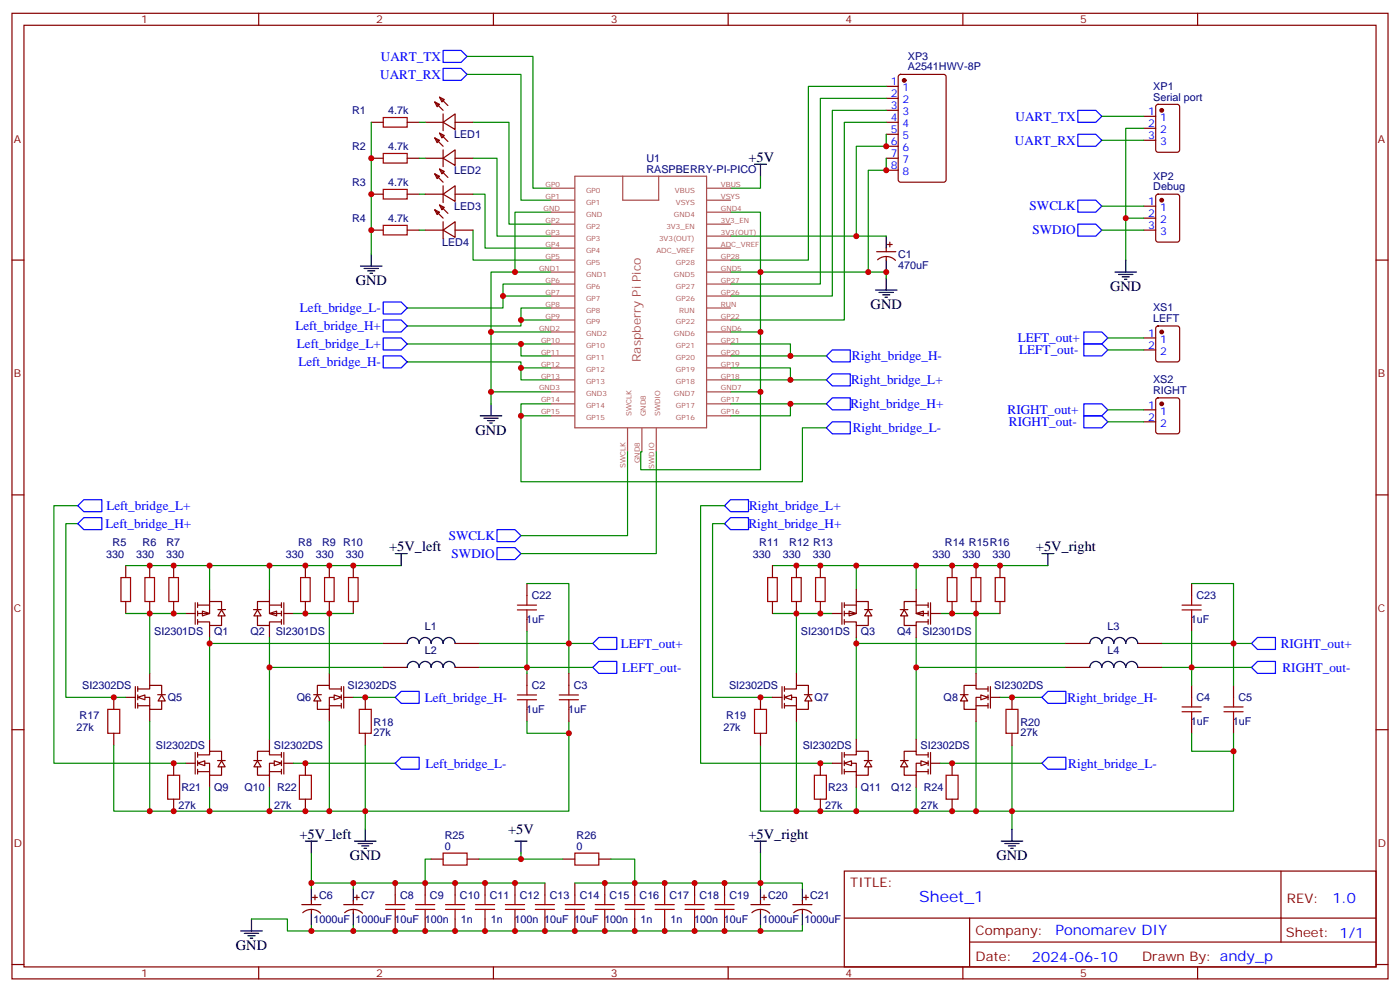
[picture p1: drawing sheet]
<svg xmlns="http://www.w3.org/2000/svg" width="412mm" height="292mm" viewBox="0 0 412 292" stroke-linecap="round" stroke-linejoin="round" font-family="sans-serif">
<g fill="none" stroke="#870000" stroke-width=".35">
<path d="M3.5 3.9h405.4v284.4h-405.4zM7.1 7.4h398.2v277.3h-398.2zM76.2 3.9v3.5M145.3 3.9v3.5M214.5 3.9v3.5M283.6 3.9v3.5M352.8 3.9v3.5M109.4 36h3.5M119.9 36h3.6M109.4 46.6h3.5M109.4 57.2h3.5M119.9 46.6h3.6"/>
<path d="M119.9 57.2h3.6M3.5 76.6h3.6M109.4 67.8h3.5M119.9 67.8h3.6M405.3 76.6h3.6M3.5 145.7h3.6M405.3 145.7h3.6M3.5 214.9h3.6M405.3 214.9h3.6M248.7 256.5h156.6v28.2h-156.6zM377.3 256.5v20.9M248.7 270.4h156.5"/>
<path d="M285.6 277.4h119.6M285.6 270.4v14.1M3.5 284h3.6M76.2 284.7v3.6M145.3 284.7v3.6M214.5 284.7v3.6M283.6 284.7v3.6M352.8 284.7v3.6M405.3 284h3.6"/>
</g>
<path d="M130.5 14.9h5.3l1.8 1.7-1.8 1.8h-5.3zM130.5 20.1h5.3l1.8 1.8-1.8 1.8h-5.3zM112.9 88.9h5.3l1.7 1.8-1.7 1.8h-5.3zM112.9 94.2h5.3l1.7 1.8-1.7 1.8h-5.3zM112.9 99.5h5.3l1.7 1.8-1.7 1.7h-5.3zM112.9 104.8h5.3l1.7 1.8-1.7 1.7h-5.3zM243.4 111.9l1.8-1.8h5.3v3.5h-5.3zM245.2 103h5.3v3.6h-5.3l-1.8-1.8zM245.2 117.2h5.3v3.5h-5.3l-1.8-1.8zM245.2 124.2h5.3v3.5h-5.3l-1.8-1.7z" fill="none" stroke="#00f" stroke-width=".35"/>
<g fill="none" stroke="#008700" stroke-width=".35">
<path d="M137.6 16.6h19.4v38.8h5.3M109.4 36v38.8M137.6 21.9h15.9v37h8.8M139.3 36h10.6v30h12.4M139.3 57.2h3.6v15.9h19.4M139.3 46.6h7.1v22.9h15.9M224 51.9v3.5h-8.8M139.3 67.8v8.8h23M162.3 94.2h-8.8v1.8h-33.6M162.3 90.7h-8.8v3.5M162.3 87.2h-14.1v3.5h-28.3M162.3 83.6h-14.1v3.6"/>
<path d="M119.9 106.6h33.6v1.7h8.8M119.9 101.3h42.4M153.5 108.3v3.6h8.8M153.5 101.3v3.5h8.8M215.2 101.3h17.6v3.5h-17.6M215.2 118.9h17.6v3.5h-17.6M215.2 108.3h17.6v3.6h-17.6M232.8 104.8h10.6M232.8 118.9h10.6M232.8 111.9h10.6"/>
</g>
<path d="M112.9 34.6h7v2.8h-7zM112.9 45.2h7v2.8h-7zM112.9 55.8h7v2.8h-7zM112.9 66.4h7v2.8h-7z" fill="none" stroke="#a10000" stroke-width=".35"/>
<path d="M222.2 48.4h3.6M224 48.4v3.5M106.2 78.4h6.3M107.2 79.1h4.3M108.3 79.8h2.1M109.4 74.8v3.6M109 80.5h.7M257.9 85.4h6.3M258.9 86.1h4.3M260 86.8h2.1M260.7 87.5h.7M261.1 81.9v3.5" fill="none" stroke="#000" stroke-width=".35"/>
<path d="M59.6 180l2.1 .7-2.1 .7z" fill="#fff" stroke="#870000" stroke-width=".35"/>
<path d="M57.5 177.5v6.3M58.2 178.2h3.5M58.2 177.5v1.4M58.2 180v1.4M61.7 173.6v3.5M64.2 179.5h2.2M65.3 179.6l1 1.8h-2.1zM65.3 179.6v-2.5h-3.6v3.6h-3.5M54.7 180.7h2.8M58.2 182.4v1.4M61.7 184.2v3.5M65.3 181.4v2.8h-3.6v-1.1h-3.5" fill="none" stroke="#870000" stroke-width=".35"/>
<path d="M79.4 180.7l2.1-.7v1.4z" fill="#fff" stroke="#870000" stroke-width=".35"/>
<g fill="none" stroke="#870000" stroke-width=".35">
<path d="M74.7 179.5h2.2M75.8 179.6l1.1 1.8h-2.1zM75.8 179.6v-2.5h3.6v3.6h3.5M79.4 178.2h3.5M79.4 173.6v3.5M82.9 177.5v1.4M82.9 180v1.4M83.6 177.5v6.3M44.1 198.3v3.5M75.8 181.4v2.8h3.6v-1.1h3.5M79.4 184.2v3.5M82.9 182.4v1.4"/>
<path d="M83.6 180.7h2.8M37 205.4h2.9M39.9 202.2v6.3M40.6 205.4h3.5v3.5h3.5v-2.5M40.6 202.9h3.5v-1.1h3.5v2.8M40.6 202.2v1.4M40.6 204.6v1.5M40.6 207.1v1.4M40.6 207.8h3.5M44.1 208.9v3.5M46.5 204.6h2.2M47.6 204.6l1.1 1.8h-2.1z"/>
</g>
<path d="M40.6 205.4l2.1-.8v1.5z" fill="#fff" stroke="#870000" stroke-width=".35"/>
<path d="M97 198.3v3.5M92.4 204.6h2.3M93.5 204.6l1 1.8h-2.1zM97 208.9v3.5M97 207.8h3.5M100.5 205.4h-3.5v3.5h-3.5v-2.5M100.5 202.9h-3.5v-1.1h-3.5v2.8M100.5 202.2v1.4M100.5 204.6v1.5M100.5 207.1v1.4M101.2 205.4h2.9M101.2 202.2v6.3" fill="none" stroke="#870000" stroke-width=".35"/>
<path d="M98.4 204.6l2.1 .8-2.1 .7z" fill="#fff" stroke="#870000" stroke-width=".35"/>
<path d="M61.7 217.7v3.5M54.7 224.8h2.8M57.5 221.6v6.3M58.2 224.8h3.5v3.5h3.6v-2.5M58.2 222.3h3.5v-1.1h3.6v2.8M58.2 221.6v1.4M58.2 224v1.5M58.2 226.5v1.4M58.2 227.2h3.5M61.7 228.3v3.5M64.1 224h2.2M65.3 224l1 1.8h-2.1z" fill="none" stroke="#870000" stroke-width=".35"/>
<path d="M58.2 224.8l2.1-.8v1.5z" fill="#fff" stroke="#870000" stroke-width=".35"/>
<path d="M79.4 217.7v3.5M74.8 224h2.2M75.8 224l1.1 1.8h-2.1zM79.4 228.3v3.5M79.4 227.2h3.5M82.9 224.8h-3.5v3.5h-3.6v-2.5M82.9 222.3h-3.5v-1.1h-3.6v2.8M82.9 221.6v1.4M82.9 224v1.5M82.9 226.5v1.4M83.6 224.8h2.8M83.6 221.6v6.3" fill="none" stroke="#870000" stroke-width=".35"/>
<path d="M80.8 224l2.1 .8-2.1 .7z" fill="#fff" stroke="#870000" stroke-width=".35"/>
<g fill="none" stroke="#008700" stroke-width=".35">
<path d="M324.6 34.3h12.3M336.9 37.8h-5.3v38.8M324.6 41.3h12.3M162.3 62.5h-10.6v17.6h10.6M215.2 62.5h8.8v52.9h-8.8M324.6 60.7h12.3M324.6 67.8h12.3M331.6 64.2h5.3M144.6 97.8h17.7M151.7 80.1h-7.1v35.3h17.7M215.2 97.8h8.8M215.2 80.1h8.8"/>
<path d="M144.6 115.4v3.5M22.9 154.2h-3.5v51.2h17.6M22.9 148.9h-7v75.9h38.8M213.4 148.9h-7v75.9h38.8M213.4 154.2h-3.5v51.2h17.6M37 166.5h24.7v7.1M61.7 166.5h17.7M118.2 166.5h-38.8v7.1M227.5 166.5h24.7v7.1M252.2 166.5h17.7M308.7 166.5h-38.8v7.1M37 180.7h17.7"/>
<path d="M44.1 180.7v17.6M61.7 187.7v30M79.4 187.7v30M86.4 180.7h10.6v17.6M97 180.7h7.1M227.5 180.7h17.7M234.6 180.7v17.6M252.2 187.7v30M269.9 187.7v30M276.9 180.7h10.6v17.6M287.5 180.7h7.1M33.5 219.5v19.4h10.6"/>
<path d="M44.1 212.4v26.5h63.5v-19.4M97 212.4v26.5M104.1 205.4h12.3M224 219.5v19.4h10.6M234.6 212.4v26.5h63.5v-19.4M287.5 212.4v26.5M294.6 205.4h12.3M61.7 231.8v7.1M79.4 231.8v7.1M86.4 224.8h30M107.6 238.9v5.3M252.2 231.8v7.1"/>
<path d="M269.9 231.8v7.1M276.9 224.8h30M298.1 238.9v5.3"/>
</g>
<g fill="none" stroke="#000" stroke-width=".35">
<path d="M261.1 69.5v3.6M261.1 76.6v3.5M331.6 76.6v3.5M328.4 80.1h6.4M329.5 80.8h4.2M330.6 81.5h2.1M331.3 82.2h.7M144.6 118.9v3.5M141.5 122.4h6.3M142.5 123.2h4.3M143.6 123.9h2.1M144.3 124.6h.7"/>
<path d="M116.4 163h3.5M118.2 163v3.5M306.9 163h3.5M308.7 163v3.5M104.4 247.7h6.4M105.5 248.4h4.2M106.5 249.1h2.2M107.2 249.8h.7M107.6 244.2v3.5M294.9 247.7h6.4M296 248.4h4.2M297 249.1h2.2"/>
<path d="M297.7 249.8h.7M298.1 244.2v3.5"/>
</g>
<g fill="none" stroke="#00f" stroke-width=".35">
<path d="M317.5 32.5h5.3l1.8 1.8-1.8 1.7h-5.3zM317.5 39.5h5.3l1.8 1.8-1.8 1.8h-5.3zM317.5 58.9h5.3l1.8 1.8-1.8 1.8h-5.3zM317.5 66h5.3l1.8 1.8-1.8 1.7h-5.3zM22.9 148.9l1.8-1.8h5.3v3.6h-5.3zM24.7 152.4h5.3v3.6h-5.3l-1.8-1.8zM146.4 156h5.3l1.8 1.7-1.8 1.8h-5.3zM215.2 147.1h5.3v3.6h-5.3l-1.8-1.8zM215.2 152.4h5.3v3.6h-5.3l-1.8-1.8zM146.4 161.3h5.3l1.8 1.7-1.8 1.8h-5.3zM370.4 194.8h5.3v3.5h-5.3l-1.7-1.8zM370.4 187.7h5.3v3.5h-5.3l-1.7-1.7z"/>
<path d="M116.4 205.4l1.8-1.8h5.3v3.5h-5.3zM308.7 203.6h5.3v3.5h-5.3l-1.8-1.7zM118.2 223h5.3v3.5h-5.3l-1.8-1.7zM308.7 223h5.3v3.5h-5.3l-1.8-1.7z"/>
</g>
<g fill="none" stroke="#870000" stroke-width=".35">
<path d="M336.9 34.3h3.5M336.9 37.8h3.5M340.7 30.9l.4-.2h5.7l.6 .5 .1 12.9-.5 .7h-5.9l-.6-.4-.1-13zM336.9 41.3h3.5M340.7 57.4l.4-.2h5.7l.6 .4 .1 13-.5 .6-5.9 .1-.6-.5-.1-12.9zM258.2 74.1h5.7M258.5 76.5a3.8 3.8 0 0 1 5.3 .2M261.1 73.1v1M261.1 75.5v1.1M261.4 72h1.4M262.1 71.3v1.4M336.9 60.7h3.5"/>
<path d="M336.9 64.2h3.5M336.9 67.8h3.5M37 166.5v3.6M37 177.1v3.6M44.1 166.5v3.6M44.1 177.1v3.6M51.2 166.5v3.6M51.2 177.1v3.6M90 166.5v3.6M90 177.1v3.6M97 166.5v3.6M97 177.1v3.6"/>
<path d="M104.1 166.5v3.6M104.1 177.1v3.6M227.5 166.5v3.6M227.5 177.1v3.6M234.6 166.5v3.6M234.6 177.1v3.6M241.7 166.5v3.6M241.7 177.1v3.6M280.5 166.5v3.6M280.5 177.1v3.6M287.5 166.5v3.6M287.5 177.1v3.6"/>
<path d="M294.6 166.5v3.6M294.6 177.1v3.6M33.5 205.4v3.5M33.5 215.9v3.6M107.6 205.4v3.5M107.6 215.9v3.6M224 205.4v3.5M224 215.9v3.6M269.9 217.7v3.5M298.1 205.4v3.5M298.1 215.9v3.6M51.2 224.8v3.5"/>
<path d="M51.2 235.3v3.6M90 224.8v3.5M90 235.3v3.6M241.7 224.8v3.5M241.7 235.3v3.6M265.3 224h2.2M266.3 224l1.1 1.8h-2.1zM269.9 228.3v3.5M269.9 227.2h3.5M273.4 224.8h-3.5v3.5h-3.6v-2.5M273.4 222.3h-3.5v-1.1h-3.6v2.8M273.4 221.6v1.4"/>
<path d="M273.4 224v1.5M273.4 226.5v1.4M274.1 224.8h2.8M274.1 221.6v6.3M280.5 224.8v3.5M280.5 235.3v3.6M116.4 260v3.6M116.4 270.6v3.5M125.2 260v3.6M125.2 270.6v3.5M134.1 260v3.6M134.1 270.6v3.5"/>
<path d="M142.9 260v3.6M142.9 270.6v3.5M151.7 260v3.6M151.7 270.6v3.5M160.5 260v3.6M160.5 270.6v3.5M169.3 260v3.6M169.3 270.6v3.5M178.2 260v3.6M178.2 270.6v3.5M187 260v3.6M187 270.6v3.5"/>
<path d="M195.8 260v3.6M195.8 270.6v3.5M204.6 260v3.6M204.6 270.6v3.5M213.4 260v3.6M213.4 270.6v3.5"/>
</g>
<g fill="#870000" stroke="#870000" stroke-width=".35">
<circle cx="342.2" cy="32.5" r=".53"/>
<circle cx="342.2" cy="58.9" r=".53"/>
</g>
<g fill="none" stroke="#a10000" stroke-width=".35">
<path d="M35.6 170.1h2.9v7h-2.9zM42.7 170.1h2.8v7h-2.8zM49.7 170.1h2.9v7h-2.9zM88.5 170.1h2.9v7h-2.9zM95.6 170.1h2.8v7h-2.8zM102.7 170.1h2.8v7h-2.8zM226.1 170.1h2.9v7h-2.9zM233.2 170.1h2.8v7h-2.8zM240.2 170.1h2.9v7h-2.9zM279 170.1h2.9v7h-2.9zM286.1 170.1h2.8v7h-2.8zM293.2 170.1h2.8v7h-2.8z"/>
<path d="M31.7 208.9h3.6v7h-3.6zM105.8 208.9h3.6v7h-3.6zM222.2 208.9h3.6v7h-3.6zM296.3 208.9h3.6v7h-3.6zM49.4 228.3h3.5v7h-3.5zM88.2 228.3h3.5v7h-3.5zM239.9 228.3h3.5v7h-3.5zM278.7 228.3h3.5v7h-3.5zM113.6 267.8h5.6M113.6 266.4h5.6M116.4 263.6v2.8M116.4 267.8v2.8"/>
<path d="M122.4 267.8h5.7M122.4 266.4h5.7M125.2 263.6v2.8M125.2 267.8v2.8M131.2 267.8h5.7M131.2 266.4h5.7M134.1 263.6v2.8M134.1 267.8v2.8M140.1 267.8h5.6M140.1 266.4h5.6M142.9 263.6v2.8M142.9 267.8v2.8"/>
<path d="M148.9 267.8h5.6M148.9 266.4h5.6M151.7 263.6v2.8M151.7 267.8v2.8M157.7 267.8h5.6M157.7 266.4h5.6M160.5 263.6v2.8M160.5 267.8v2.8M166.5 267.8h5.7M166.5 266.4h5.7M169.3 263.6v2.8M169.3 267.8v2.8"/>
<path d="M175.3 267.8h5.7M175.3 266.4h5.7M178.2 263.6v2.8M178.2 267.8v2.8M184.1 267.8h5.7M184.1 266.4h5.7M187 263.6v2.8M187 267.8v2.8M193 267.8h5.6M193 266.4h5.6M195.8 263.6v2.8M195.8 267.8v2.8"/>
<path d="M201.8 267.8h5.6M201.8 266.4h5.6M204.6 263.6v2.8M204.6 267.8v2.8M210.6 267.8h5.7M210.6 266.4h5.7M213.4 263.6v2.8M213.4 267.8v2.8"/>
</g>
<path d="M271.3 224l2.1 .8-2.1 .7z" fill="#fff" stroke="#870000" stroke-width=".35"/>
<path d="M252.2 217.7v3.5M245.2 224.8h2.8M248 221.6v6.3M248.7 224.8h3.5v3.5h3.6v-2.5M248.7 222.3h3.5v-1.1h3.6v2.8M248.7 221.6v1.4M248.7 224v1.5M248.7 226.5v1.4M248.7 227.2h3.5M252.2 228.3v3.5M254.6 224h2.2M255.8 224l1 1.8h-2.1z" fill="none" stroke="#870000" stroke-width=".35"/>
<path d="M248.7 224.8l2.1-.8v1.5z" fill="#fff" stroke="#870000" stroke-width=".35"/>
<path d="M287.5 198.3v3.5M282.9 204.6h2.3M284 204.6l1 1.8h-2.1zM287.5 208.9v3.5M287.5 207.8h3.5M291 205.4h-3.5v3.5h-3.5v-2.5M291 202.9h-3.5v-1.1h-3.5v2.8M291 202.2v1.4M291 204.6v1.5M291 207.1v1.4M291.7 205.4h2.9M291.7 202.2v6.3" fill="none" stroke="#870000" stroke-width=".35"/>
<path d="M288.9 204.6l2.1 .8-2.1 .7z" fill="#fff" stroke="#870000" stroke-width=".35"/>
<path d="M234.6 198.3v3.5M227.5 205.4h2.9M230.4 202.2v6.3M231.1 205.4h3.5v3.5h3.5v-2.5M231.1 202.9h3.5v-1.1h3.5v2.8M231.1 202.2v1.4M231.1 204.6v1.5M231.1 207.1v1.4M231.1 207.8h3.5M234.6 208.9v3.5M237 204.6h2.2M238.1 204.6l1.1 1.8h-2.1z" fill="none" stroke="#870000" stroke-width=".35"/>
<g fill="#fff" stroke="#870000" stroke-width=".35">
<path d="M231.1 205.4l2.1-.8v1.5z"/>
<path d="M269.9 180.7l2.1-.7v1.4z"/>
</g>
<path d="M265.2 179.5h2.2M266.3 179.6l1.1 1.8h-2.1zM266.3 179.6v-2.5h3.6v3.6h3.5M269.9 178.2h3.5M269.9 173.6v3.5M273.4 177.5v1.4M273.4 180v1.4M274.1 177.5v6.3M266.3 181.4v2.8h3.6v-1.1h3.5M269.9 184.2v3.5M273.4 182.4v1.4M274.1 180.7h2.8" fill="none" stroke="#870000" stroke-width=".35"/>
<path d="M250.1 180l2.1 .7-2.1 .7z" fill="#fff" stroke="#870000" stroke-width=".35"/>
<g fill="none" stroke="#870000" stroke-width=".35">
<path d="M125.2 36h5.3M128.1 30l1.4 .7-.7 .7zM128.1 30l2.4 2.5M129.5 28.6l1.4 .7-.7 .7zM129.5 39.2l1.4 .7-.7 .7zM129.5 28.6l2.4 2.5M129.5 39.2l2.4 2.5M130.5 36l3.6-2.5v4.6zM130.5 33.5v5M134.1 36h5.2M261.1 25.4h3.5M261.1 29h3.5"/>
<path d="M261.1 32.5h3.5M261.1 36h3.5M261.1 39.5h3.5M264.8 22.1l.5-.2h12.7l.6 .4 .1 30.7-.5 .6-12.9 .1-.7-.5v-30.6zM125.2 46.6h5.3M125.2 57.2h5.3M128.1 40.6l1.4 .7-.7 .7zM128.1 51.2l1.4 .7-.7 .7zM128.1 40.6l2.4 2.5M128.1 51.2l2.4 2.5M129.5 49.8l1.4 .7-.7 .7zM129.5 49.8l2.4 2.4"/>
<path d="M130.5 46.6l3.6-2.5v4.6zM130.5 57.2l3.6-2.5v4.6zM130.5 44.1v5M130.5 54.7v5M134.1 46.6h5.2M134.1 57.2h5.2M261.1 43.1h3.5M261.1 46.6h3.5M261.1 50.1h3.5M125.2 67.8h5.3M128.1 61.8l1.4 .7-.7 .7zM128.1 61.8l2.4 2.4"/>
<path d="M129.5 60.4l1.4 .7-.7 .7zM129.5 60.4l2.4 2.4M130.5 67.8l3.6-2.5v4.6zM130.5 65.3v4.9M134.1 67.8h5.2M336.9 99.5h3.5M340.7 96.2l.4-.2h5.7l.6 .4 .1 9.5-.5 .6-5.9 .1-.6-.5-.1-9.4zM336.9 103h3.5M340.7 117.4l.4-.2h5.7l.6 .4 .1 9.4-.5 .7h-5.9l-.6-.4-.1-9.4zM336.9 120.7h3.5M336.9 124.2h3.5M155.2 171.8v3.6"/>
<path d="M248 177.5v6.3M248.7 178.2h3.5M248.7 177.5v1.4M248.7 180v1.4M252.2 173.6v3.5M254.7 179.5h2.2M255.8 179.6l1 1.8h-2.1zM255.8 179.6v-2.5h-3.6v3.6h-3.5M351 171.8v3.6M112.9 189.5h7M112.9 196.5h7M134.1 189.5h7"/>
<path d="M134.1 196.5h7M155.2 182.4v3.5M155.2 198.3v3.5M167.6 198.3v3.5M245.2 180.7h2.8M248.7 182.4v1.4M252.2 184.2v3.5M255.8 181.4v2.8h-3.6v-1.1h-3.5M314 189.5h7M314 196.5h7M335.1 189.5h7.1M335.1 196.5h7.1"/>
<path d="M351 182.4v3.5M155.2 208.9v3.5M167.6 208.9v3.5M351 201.8v3.6M351 212.4v3.5M363.4 201.8v3.6M363.4 212.4v3.5M127 253h3.5M137.6 253h3.5M165.8 253h3.5M176.4 253h3.5M88.9 266.4h5.6"/>
<path d="M89.2 268.8a3.8 3.8 0 0 1 5.2 .1M91.7 265.3v1.1M91.7 267.8v1.1M92.1 264.3h1.4M92.8 263.6v1.4M101.2 266.4h5.7M101.5 268.8a3.8 3.8 0 0 1 5.3 .1M104.1 265.3v1.1M104.1 267.8v1.1M104.4 264.3h1.4M105.1 263.6v1.4M221.2 266.4h5.6"/>
<path d="M221.5 268.8a3.8 3.8 0 0 1 5.2 .1M224 265.3v1.1M224 267.8v1.1M224.4 264.3h1.4M225.1 263.6v1.4M233.5 266.4h5.7M233.8 268.8a3.8 3.8 0 0 1 5.3 .1M236.4 265.3v1.1M236.4 267.8v1.1M236.7 264.3h1.4M237.4 263.6v1.4"/>
</g>
<g fill="none" stroke="#008700" stroke-width=".35">
<path d="M123.5 36h1.7M261.1 36h-12.4v58.2h-33.5M261.1 32.5h-15.9v54.7h-30M261.1 29h-19.4v54.6h-26.5M261.1 25.4h-23v51.2h-22.9M261.1 39.5v3.6h-8.9v26.4M123.5 46.6h1.7M123.5 57.2h1.7M261.1 46.6v3.5h-5.3v30M123.5 67.8h1.7M215.2 69.5h45.9M224 80.1h37.1v1.8"/>
<path d="M326.3 99.5h10.6M162.3 118.9h-8.8v3.5h8.8M224 115.4v22.9h-35.3v-5.3h.4M326.3 103h10.6M153.5 122.4v19.5h82.9v-15.9h7M184.9 133v24.7h-31.4M193.3 133v30h-39.8M326.3 120.7h10.6M326.3 124.2h10.6M155.2 171.8h12.4v26.5M351 171.8h12.4v30M61.7 189.5h51.2"/>
<path d="M79.4 196.5h33.5M141.1 196.5h33.5M141.1 189.5h33.5M155.2 185.9v12.4M252.2 189.5h61.8M269.9 196.5h44.1M342.2 189.5h26.5M342.2 196.5h26.5M351 185.9v15.9M155.2 212.4v3.5h12.4M167.6 212.4v26.5h-60M351 215.9v5.3h12.4"/>
<path d="M363.4 215.9v23h-65.3M91.7 251.2v8.8M127 253h-1.8v7M141.1 253h24.7M153.5 251.2v1.8M179.9 253h7.1v7M224 251.2v8.8h12.4v1.8M74.1 270.6h10.6v3.5h7M91.7 272.4v1.7h12.4v-1.7M104.1 260h-12.4v1.8M160.5 260h-56.4v1.8M169.3 260h54.7v1.8"/>
<path d="M224 272.4v1.7h-119.9M236.4 272.4v1.7h-12.4"/>
</g>
<g fill="none" stroke="#000" stroke-width=".35">
<path d="M119.9 189.5a1.76 1.76 0 0 1 1.8-1.8 1.76 1.76 0 0 1 1.8 1.8 1.76 1.76 0 0 1 1.7-1.8 1.76 1.76 0 0 1 1.8 1.8 1.76 1.76 0 0 1 1.8-1.8 1.76 1.76 0 0 1 1.7 1.8 1.76 1.76 0 0 1 1.8-1.8 1.76 1.76 0 0 1 1.8 1.8M119.9 196.5a1.76 1.76 0 0 1 1.8-1.7 1.76 1.76 0 0 1 1.8 1.7 1.76 1.76 0 0 1 1.7-1.7 1.76 1.76 0 0 1 1.8 1.7 1.76 1.76 0 0 1 1.8-1.7 1.76 1.76 0 0 1 1.7 1.7 1.76 1.76 0 0 1 1.8-1.7 1.76 1.76 0 0 1 1.8 1.7M321 189.5a1.76 1.76 0 0 1 1.8-1.8 1.76 1.76 0 0 1 1.8 1.8 1.76 1.76 0 0 1 1.7-1.8 1.76 1.76 0 0 1 1.8 1.8 1.76 1.76 0 0 1 1.7-1.8 1.76 1.76 0 0 1 1.8 1.8 1.76 1.76 0 0 1 1.8-1.8 1.76 1.76 0 0 1 1.7 1.8M321 196.5a1.76 1.76 0 0 1 1.8-1.7 1.76 1.76 0 0 1 1.8 1.7 1.76 1.76 0 0 1 1.7-1.7 1.76 1.76 0 0 1 1.8 1.7 1.76 1.76 0 0 1 1.7-1.7 1.76 1.76 0 0 1 1.8 1.7 1.76 1.76 0 0 1 1.8-1.7 1.76 1.76 0 0 1 1.7 1.7M90 247.7h3.5M91.7 247.7v3.5M151.7 247.7h3.5M153.5 247.7v3.5M222.2 247.7h3.6M224 247.7v3.5M70.9 274.1h6.4M72 274.8h4.2"/>
<path d="M73 275.6h2.1M73.7 276.3h.7M74.1 270.6v3.5M91.7 261.8v3.5M91.7 268.9v3.5M104.1 261.8v3.5M104.1 268.9v3.5M224 261.8v3.5M224 268.9v3.5M236.4 261.8v3.5M236.4 268.9v3.5"/>
</g>
<g fill="none" stroke="#a10000" stroke-width=".35">
<path d="M152.4 179.6h5.6M152.4 178.2h5.6M155.2 175.4v2.8M155.2 179.6v2.8M348.2 179.6h5.6M348.2 178.2h5.6M351 175.4v2.8M351 179.6v2.8M152.4 206.1h5.6M152.4 204.6h5.6M155.2 201.8v2.8M155.2 206.1v2.8"/>
<path d="M164.7 206.1h5.7M164.7 204.6h5.7M167.6 201.8v2.8M167.6 206.1v2.8M348.2 209.6h5.6M348.2 208.2h5.6M351 205.4v2.8M351 209.6v2.8M360.5 209.6h5.7M360.5 208.2h5.7M363.4 205.4v2.8M363.4 209.6v2.8"/>
<path d="M130.5 251.2h7.1v3.5h-7.1zM169.3 251.2h7.1v3.5h-7.1z"/>
</g>
<g fill="#870000" stroke="#870000" stroke-width=".35">
<circle cx="342.2" cy="97.8" r=".53"/>
<circle cx="342.2" cy="118.9" r=".53"/>
<circle cx="266.3" cy="23.7" r=".53"/>
</g>
<path d="M319.3 97.8h5.3l1.7 1.7-1.7 1.8h-5.3zM319.3 118.9h5.3l1.7 1.8-1.7 1.7h-5.3zM319.3 101.3h5.3l1.7 1.7-1.7 1.8h-5.3zM319.3 122.4h5.3l1.7 1.8-1.7 1.8h-5.3zM176.4 187.7h5.3v3.5h-5.3l-1.8-1.7zM176.4 194.8h5.3v3.5h-5.3l-1.8-1.8z" fill="none" stroke="#00f" stroke-width=".35"/>
<g fill="none" stroke="#a64a4a" stroke-width=".35">
<path d="M162.3 55.4h6.9M162.3 58.9h6.9M169.3 51.9h38.8v74.1h-38.8zM183.4 51.9v7h10.6v-7M208.3 55.4h6.9M208.3 58.9h6.9M162.3 62.5h6.9M162.3 66h6.9M162.3 69.5h6.9M162.3 73.1h6.9M162.3 76.6h6.9M208.3 62.5h6.9"/>
<path d="M208.3 66h6.9M208.3 69.5h6.9M208.3 73.1h6.9M208.3 76.6h6.9M162.3 83.6h6.9M162.3 87.2h6.9M162.3 90.7h6.9M162.3 94.2h6.9M162.3 97.8h6.9M162.3 80.1h6.9M208.3 83.6h6.9M208.3 87.2h6.9"/>
<path d="M208.3 90.7h6.9M208.3 94.2h6.9M208.3 97.8h6.9M208.3 80.1h6.9M162.3 101.3h6.9M162.3 104.8h6.9M162.3 108.3h6.9M162.3 111.9h6.9M162.3 115.4h6.9M162.3 118.9h6.9M208.3 101.3h6.9M208.3 104.8h6.9"/>
<path d="M208.3 108.3h6.9M208.3 111.9h6.9M208.3 115.4h6.9M208.3 118.9h6.9M162.3 122.4h6.9M184.9 126.1v6.9M189.1 126.1v6.9M193.3 126.1v6.9M208.3 122.4h6.9"/>
</g>
<g fill="#c00">
<circle cx="232.8" cy="104.8" r=".88"/>
<circle cx="232.8" cy="118.9" r=".88"/>
<circle cx="232.8" cy="111.9" r=".88"/>
<circle cx="153.5" cy="108.3" r=".88"/>
<circle cx="153.5" cy="101.3" r=".88"/>
<circle cx="153.5" cy="94.2" r=".88"/>
<circle cx="148.2" cy="87.2" r=".88"/>
<circle cx="109.4" cy="46.6" r=".88"/>
<circle cx="109.4" cy="57.2" r=".88"/>
<circle cx="109.4" cy="67.8" r=".88"/>
<circle cx="224" cy="97.8" r=".88"/>
<circle cx="224" cy="80.1" r=".88"/>
<circle cx="151.7" cy="80.1" r=".88"/>
<circle cx="144.6" cy="97.8" r=".88"/>
<circle cx="144.6" cy="115.4" r=".88"/>
<circle cx="331.6" cy="64.2" r=".88"/>
<circle cx="44.1" cy="180.7" r=".88"/>
<circle cx="51.2" cy="180.7" r=".88"/>
<circle cx="44.1" cy="166.5" r=".88"/>
<circle cx="97" cy="166.5" r=".88"/>
<circle cx="61.7" cy="238.9" r=".88"/>
<circle cx="79.4" cy="238.9" r=".88"/>
<circle cx="51.2" cy="166.5" r=".88"/>
<circle cx="90" cy="166.5" r=".88"/>
<circle cx="61.7" cy="166.5" r=".88"/>
<circle cx="79.4" cy="166.5" r=".88"/>
<circle cx="51.2" cy="238.9" r=".88"/>
<circle cx="44.1" cy="238.9" r=".88"/>
<circle cx="90" cy="238.9" r=".88"/>
<circle cx="97" cy="238.9" r=".88"/>
<circle cx="33.5" cy="205.4" r=".88"/>
<circle cx="51.2" cy="224.8" r=".88"/>
<circle cx="90" cy="180.7" r=".88"/>
<circle cx="97" cy="180.7" r=".88"/>
<circle cx="90" cy="224.8" r=".88"/>
<circle cx="107.6" cy="205.4" r=".88"/>
<circle cx="104.1" cy="166.5" r=".88"/>
<circle cx="107.6" cy="238.9" r=".88"/>
<circle cx="298.1" cy="238.9" r=".88"/>
<circle cx="294.6" cy="166.5" r=".88"/>
<circle cx="298.1" cy="205.4" r=".88"/>
<circle cx="287.5" cy="180.7" r=".88"/>
<circle cx="280.5" cy="180.7" r=".88"/>
<circle cx="241.7" cy="224.8" r=".88"/>
<circle cx="224" cy="205.4" r=".88"/>
<circle cx="287.5" cy="238.9" r=".88"/>
<circle cx="280.5" cy="238.9" r=".88"/>
<circle cx="234.6" cy="238.9" r=".88"/>
<circle cx="241.7" cy="238.9" r=".88"/>
<circle cx="269.9" cy="166.5" r=".88"/>
<circle cx="252.2" cy="166.5" r=".88"/>
<circle cx="280.5" cy="166.5" r=".88"/>
<circle cx="241.7" cy="166.5" r=".88"/>
<circle cx="269.9" cy="238.9" r=".88"/>
<circle cx="252.2" cy="238.9" r=".88"/>
<circle cx="287.5" cy="166.5" r=".88"/>
<circle cx="234.6" cy="166.5" r=".88"/>
<circle cx="241.7" cy="180.7" r=".88"/>
<circle cx="234.6" cy="180.7" r=".88"/>
<circle cx="280.5" cy="224.8" r=".88"/>
<circle cx="61.7" cy="189.5" r=".88"/>
<circle cx="79.4" cy="196.5" r=".88"/>
<circle cx="252.2" cy="189.5" r=".88"/>
<circle cx="269.9" cy="196.5" r=".88"/>
<circle cx="363.4" cy="221.2" r=".88"/>
<circle cx="167.6" cy="215.9" r=".88"/>
<circle cx="261.1" cy="80.1" r=".88"/>
<circle cx="153.5" cy="253" r=".88"/>
<circle cx="116.4" cy="260" r=".88"/>
<circle cx="125.2" cy="260" r=".88"/>
<circle cx="134.1" cy="260" r=".88"/>
<circle cx="142.9" cy="260" r=".88"/>
<circle cx="151.7" cy="260" r=".88"/>
<circle cx="104.1" cy="260" r=".88"/>
<circle cx="104.1" cy="274.1" r=".88"/>
<circle cx="116.4" cy="274.1" r=".88"/>
<circle cx="125.2" cy="274.1" r=".88"/>
<circle cx="134.1" cy="274.1" r=".88"/>
<circle cx="142.9" cy="274.1" r=".88"/>
<circle cx="151.7" cy="274.1" r=".88"/>
<circle cx="178.2" cy="260" r=".88"/>
<circle cx="187" cy="260" r=".88"/>
<circle cx="195.8" cy="260" r=".88"/>
<circle cx="204.6" cy="260" r=".88"/>
<circle cx="213.4" cy="260" r=".88"/>
<circle cx="224" cy="260" r=".88"/>
<circle cx="178.2" cy="274.1" r=".88"/>
<circle cx="187" cy="274.1" r=".88"/>
<circle cx="195.8" cy="274.1" r=".88"/>
<circle cx="204.6" cy="274.1" r=".88"/>
<circle cx="213.4" cy="274.1" r=".88"/>
<circle cx="224" cy="274.1" r=".88"/>
<circle cx="91.7" cy="260" r=".88"/>
<circle cx="255.8" cy="80.1" r=".88"/>
<circle cx="91.7" cy="274.1" r=".88"/>
<circle cx="153.5" cy="122.4" r=".88"/>
<circle cx="224" cy="115.4" r=".88"/>
<circle cx="167.6" cy="189.5" r=".88"/>
<circle cx="155.2" cy="196.5" r=".88"/>
<circle cx="363.4" cy="189.5" r=".88"/>
<circle cx="351" cy="196.5" r=".88"/>
<circle cx="169.3" cy="274.1" r=".88"/>
<circle cx="160.5" cy="274.1" r=".88"/>
<circle cx="261.1" cy="50.1" r=".88"/>
<circle cx="252.2" cy="69.5" r=".88"/>
<circle cx="261.1" cy="43.1" r=".88"/>
</g>
<text font-size="4.6" fill="#00f" x="270.8" y="265.5">Sheet_1</text>
<g font-size="4.2">
<text x="220.5" y="47.7">+5V</text>
<text x="104.8" y="84">GND</text>
<text x="327" y="85.8">GND</text>
<text x="256.5" y="91.1">GND</text>
<text x="140.1" y="128.1">GND</text>
<text x="114.7" y="162.3">+5V_left</text>
<text x="305.2" y="162.3">+5V_right</text>
<text x="149.7" y="245.6">+5V</text>
<text x="88.2" y="247">+5V_left</text>
<text x="220.5" y="247">+5V_right</text>
<text x="103" y="253.3">GND</text>
<text x="293.5" y="253.3">GND</text>
<text x="69.5" y="279.8">GND</text>
</g>
<g font-size="4.2" fill="#00f">
<text x="392.5" y="265.8">1.0</text>
<text x="310.9" y="275.3">Ponomarev DIY</text>
<text x="304" y="283.1">2024-06-10</text>
</g>
<g font-size="3.9" fill="#00f">
<text x="112.2" y="17.9">UART_TX</text>
<text x="112" y="23.2">UART_RX</text>
<text x="299.2" y="35.5">UART_TX</text>
<text x="299" y="42.6">UART_RX</text>
<text x="303.3" y="62">SWCLK</text>
<text x="304.1" y="68.9">SWDIO</text>
<text x="88.3" y="92">Left_bridge_L-</text>
<text x="87" y="97.3">Left_bridge_H+</text>
<text x="299.8" y="100.8">LEFT_out+</text>
<text x="87.4" y="102.6">Left_bridge_L+</text>
<text x="87.9" y="107.8">Left_bridge_H-</text>
<text x="251" y="106.1">Right_bridge_H-</text>
<text x="300.2" y="104.3">LEFT_out-</text>
<text x="250.7" y="113.1">Right_bridge_L+</text>
<text x="250.5" y="120.2">Right_bridge_H+</text>
<text x="296.8" y="122">RIGHT_out+</text>
<text x="297.2" y="125.5">RIGHT_out-</text>
<text x="251.2" y="127.2">Right_bridge_L-</text>
<text x="31.1" y="155.5">Left_bridge_H+</text>
<text x="31.3" y="150.2">Left_bridge_L+</text>
<text x="220.5" y="155.5">Right_bridge_H+</text>
<text x="220.7" y="150.2">Right_bridge_L+</text>
<text x="132.2" y="159">SWCLK</text>
<text x="133" y="164.3">SWDIO</text>
<text x="182.8" y="190.7">LEFT_out+</text>
<text x="377.3" y="190.8">RIGHT_out+</text>
<text x="183.3" y="197.8">LEFT_out-</text>
<text x="377.8" y="197.8">RIGHT_out-</text>
<text x="125.1" y="206.6">Left_bridge_H-</text>
<text x="314.5" y="206.7">Right_bridge_H-</text>
<text x="125.3" y="226">Left_bridge_L-</text>
<text x="314.7" y="226.1">Right_bridge_L-</text>
</g>
<g font-size="3.9" fill="#800">
<text x="250.5" y="261.1">TITLE:</text>
<text x="379.1" y="265.8">REV:</text>
<text x="287.4" y="275.3">Company:</text>
<text x="378.7" y="275.9">Sheet: 1/1</text>
<text x="287.4" y="283">Date:</text>
<text x="336.4" y="283.1">Drawn By: andy_p</text>
</g>
<text font-size="3.5" fill="#a54b4b" x="188.7" y="106.6" transform="rotate(-90 188.7 106.6)">Raspberry Pi Pico</text>
<g font-size="3.2" fill="#800">
<text x="41.6" y="6.9">1</text>
<text x="110.8" y="6.9">2</text>
<text x="179.9" y="6.9">3</text>
<text x="249.1" y="6.9">4</text>
<text x="318.2" y="6.9">5</text>
<text x="4.1" y="42">A</text>
<text x="405.9" y="42">A</text>
<text x="4.1" y="111.2">B</text>
<text x="405.9" y="111.2">B</text>
<text x="4.1" y="180.3">C</text>
<text x="405.9" y="180.3">C</text>
<text x="4.1" y="249.4">D</text>
<text x="405.9" y="249.4">D</text>
<text x="41.6" y="287.7">1</text>
<text x="110.8" y="287.7">2</text>
<text x="179.9" y="287.7">3</text>
<text x="249.1" y="287.7">4</text>
<text x="318.2" y="287.7">5</text>
</g>
<g font-size="3.2" fill="#000080">
<text x="267.4" y="17.6">XP3</text>
<text x="267.4" y="20.8">A2541HWV-8P</text>
<text x="339.7" y="29.6">Serial port</text>
<text x="339.7" y="26.4">XP1</text>
<text x="103.7" y="33.6">R1</text>
<text x="114.3" y="33.5">4.7k</text>
<text x="133.8" y="40.7">LED1</text>
<text x="103.7" y="44.2">R2</text>
<text x="114.3" y="44.1">4.7k</text>
<text x="190.4" y="47.8">U1</text>
<text x="133.8" y="51.3">LED2</text>
<text x="190.4" y="50.8">RASPBERRY-PI-PICO</text>
<text x="339.7" y="52.9">XP2</text>
<text x="103.7" y="54.8">R3</text>
<text x="114.3" y="54.7">4.7k</text>
<text x="339.7" y="56.1">Debug</text>
<text x="103.7" y="65.4">R4</text>
<text x="114.3" y="65.3">4.7k</text>
<text x="133.8" y="61.9">LED3</text>
<text x="130.2" y="72.4">LED4</text>
<text x="264.6" y="76.1">C1</text>
<text x="264.6" y="79.1">470uF</text>
<text x="339.7" y="94.7">LEFT</text>
<text x="339.7" y="91.7">XS1</text>
<text x="339.7" y="112.9">XS2</text>
<text x="339.7" y="115.9">RIGHT</text>
<text x="33.2" y="160.7">R5</text>
<text x="42" y="160.7">R6</text>
<text x="49" y="160.6">R7</text>
<text x="87.9" y="160.7">R8</text>
<text x="94.9" y="160.7">R9 R10</text>
<text x="223.7" y="160.7">R11</text>
<text x="232.5" y="160.7">R12 R13</text>
<text x="278.4" y="160.7">R14 R15R16</text>
<text x="31.3" y="164.2">330</text>
<text x="40.1" y="164.2">330</text>
<text x="48.9" y="164.2">330</text>
<text x="84.2" y="164.2">330</text>
<text x="93" y="164.2">330</text>
<text x="101.9" y="164.2">330</text>
<text x="221.8" y="164.2">330</text>
<text x="230.6" y="164.2">330</text>
<text x="239.4" y="164.2">330</text>
<text x="274.7" y="164.2">330</text>
<text x="283.5" y="164.2">330</text>
<text x="292.4" y="164.2">330</text>
<text x="156.6" y="176.5">C22</text>
<text x="352.4" y="176.5">C23</text>
<text x="125.2" y="185.4">L1</text>
<text x="155" y="183.6">1uF</text>
<text x="326.3" y="185.4">L3</text>
<text x="350.8" y="183.6">1uF</text>
<text x="45.4" y="187.1">SI2301DS</text>
<text x="63.1" y="187.1">Q1</text>
<text x="73.8" y="187.1">Q2</text>
<text x="81.2" y="187.1">SI2301DS</text>
<text x="235.9" y="187.1">SI2301DS</text>
<text x="253.6" y="187.1">Q3</text>
<text x="264.3" y="187.1">Q4</text>
<text x="271.7" y="187.1">SI2301DS</text>
<text x="125.2" y="192.5">L2</text>
<text x="326.3" y="192.5">L4</text>
<text x="24.2" y="203">SI2302DS</text>
<text x="102.4" y="203">SI2302DS</text>
<text x="156.6" y="203">C2</text>
<text x="169" y="203">C3</text>
<text x="214.7" y="203">SI2302DS</text>
<text x="292.9" y="203">SI2302DS</text>
<text x="49.4" y="206.6">Q5</text>
<text x="87.5" y="206.6">Q6</text>
<text x="239.9" y="206.6">Q7</text>
<text x="278" y="206.6">Q8</text>
<text x="352.4" y="206.5">C4</text>
<text x="364.8" y="206.5">C5</text>
<text x="22.6" y="215.3">27k</text>
<text x="23.4" y="211.8">R17</text>
<text x="110.1" y="213.7">R18</text>
<text x="155" y="210">1uF</text>
<text x="167.3" y="210">1uF</text>
<text x="213.1" y="215.3">27k</text>
<text x="213.9" y="211.8">R19</text>
<text x="300.6" y="213.7">R20</text>
<text x="350.8" y="213.6">1uF</text>
<text x="363.1" y="213.6">1uF</text>
<text x="45.9" y="220.6">SI2302DS</text>
<text x="80.7" y="220.6">SI2302DS</text>
<text x="110.1" y="216.7">27k</text>
<text x="236.4" y="220.6">SI2302DS</text>
<text x="271.2" y="220.6">SI2302DS</text>
<text x="300.6" y="216.7">27k</text>
<text x="53.4" y="233">R21</text>
<text x="63.1" y="233">Q9</text>
<text x="72" y="233">Q10</text>
<text x="81.6" y="233">R22</text>
<text x="243.9" y="233">R23</text>
<text x="253.6" y="233">Q11</text>
<text x="262.5" y="233">Q12</text>
<text x="272.1" y="233">R24</text>
<text x="52.6" y="238.3">27k</text>
<text x="80.8" y="238.3">27k</text>
<text x="243.1" y="238.3">27k</text>
<text x="271.3" y="238.3">27k</text>
<text x="131" y="250.2">0</text>
<text x="131" y="246.9">R25</text>
<text x="169.8" y="250.2">0</text>
<text x="169.8" y="246.9">R26</text>
<text x="94" y="264.7">C6</text>
<text x="106.3" y="264.7">C7</text>
<text x="117.8" y="264.7">C8</text>
<text x="126.7" y="264.7">C9</text>
<text x="135.5" y="264.7">C10</text>
<text x="144.3" y="264.7">C11</text>
<text x="153.1" y="264.7">C12</text>
<text x="161.9" y="264.7">C13</text>
<text x="170.8" y="264.7">C14</text>
<text x="179.6" y="264.7">C15</text>
<text x="188.4" y="264.7">C16</text>
<text x="197.2" y="264.7">C17</text>
<text x="206" y="264.7">C18</text>
<text x="214.9" y="264.7">C19</text>
<text x="226.3" y="264.7">C20</text>
<text x="238.6" y="264.7">C21</text>
<text x="92.3" y="271.8">1000uF</text>
<text x="104.7" y="271.8">1000uF 10uF 100n</text>
<text x="135.8" y="271.8">1n</text>
<text x="144.6" y="271.8">1n</text>
<text x="151.6" y="271.8">100n 10uF 10uF 100n</text>
<text x="188.7" y="271.8">1n</text>
<text x="197.5" y="271.8">1n</text>
<text x="204.5" y="271.8">100n 10uF</text>
<text x="224.6" y="271.8">1000uF</text>
<text x="237" y="271.8">1000uF</text>
</g>
<g font-size="3.2" fill="#00f">
<text x="262.4" y="25.1">1</text>
<text x="262.4" y="28.6">2</text>
<text x="265.9" y="26.8">1</text>
<text x="262.4" y="32.1">3</text>
<text x="262.4" y="35.7">4</text>
<text x="265.9" y="30.4">2</text>
<text x="265.9" y="33.9">3</text>
<text x="338.2" y="33.9">1</text>
<text x="341.7" y="35.7">1</text>
<text x="262.4" y="39.2">5</text>
<text x="265.9" y="37.4">4</text>
<text x="265.9" y="41">5</text>
<text x="338.2" y="37.4">2</text>
<text x="338.2" y="41">3</text>
<text x="341.7" y="39.2">2</text>
<text x="262.4" y="42.7">6</text>
<text x="262.4" y="46.2">7</text>
<text x="265.9" y="44.5">6</text>
<text x="341.7" y="42.7">3</text>
<text x="262.4" y="49.8">8</text>
<text x="265.9" y="48">7</text>
<text x="265.9" y="51.5">8</text>
<text x="338.2" y="60.4">1</text>
<text x="338.2" y="63.9">2</text>
<text x="341.7" y="62.1">1</text>
<text x="341.7" y="65.7">2</text>
<text x="338.2" y="67.4">3</text>
<text x="341.7" y="69.2">3</text>
<text x="338.2" y="99.2">1</text>
<text x="341.7" y="100.9">1</text>
<text x="338.2" y="102.7">2</text>
<text x="341.7" y="104.5">2</text>
<text x="338.2" y="120.3">1</text>
<text x="338.2" y="123.9">2</text>
<text x="341.7" y="122.1">1</text>
<text x="341.7" y="125.6">2</text>
</g>
<g font-size="2.1" fill="#a54b4b">
<text x="160.7" y="55">GP0</text>
<text x="160.7" y="58.5">GP1</text>
<text x="172.6" y="56.7">GP0</text>
<text x="198.8" y="56.7">VBUS</text>
<text x="212.3" y="55">VBUS</text>
<text x="212.3" y="58.5">VSYS</text>
<text x="160.1" y="62.1">GND</text>
<text x="160.7" y="65.6">GP2</text>
<text x="172.6" y="60.3">GP1</text>
<text x="172.6" y="63.8">GND</text>
<text x="198.5" y="63.8">GND4</text>
<text x="199.1" y="60.3">VSYS</text>
<text x="212.3" y="62.1">GND4</text>
<text x="212.3" y="65.6">3V3_EN</text>
<text x="160.7" y="69.1">GP3</text>
<text x="172.6" y="67.3">GP2</text>
<text x="172.6" y="70.9">GP3</text>
<text x="194.1" y="70.9">3V3(OUT)</text>
<text x="196.3" y="67.3">3V3_EN</text>
<text x="212.3" y="69.1">3V3(OUT)</text>
<text x="160.7" y="72.7">GP4</text>
<text x="160.7" y="76.2">GP5</text>
<text x="172.6" y="74.4">GP4</text>
<text x="172.6" y="77.9">GP5</text>
<text x="193.3" y="74.4">ADC_VREF</text>
<text x="199.1" y="77.9">GP28</text>
<text x="212.3" y="72.7">ADC_VREF</text>
<text x="212.3" y="76.2">GP28</text>
<text x="158.8" y="79.7">GND1</text>
<text x="160.7" y="83.2">GP6</text>
<text x="172.6" y="81.4">GND1</text>
<text x="198.5" y="81.4">GND5</text>
<text x="212.3" y="79.7">GND5</text>
<text x="212.3" y="83.2">GP27</text>
<text x="160.7" y="86.8">GP7</text>
<text x="172.6" y="85">GP6</text>
<text x="172.6" y="88.5">GP7</text>
<text x="199.1" y="85">GP27</text>
<text x="199.1" y="88.5">GP26</text>
<text x="212.3" y="86.8">GP26</text>
<text x="160.7" y="90.3">GP8</text>
<text x="160.7" y="93.8">GP9</text>
<text x="172.6" y="92">GP8</text>
<text x="172.6" y="95.6">GP9</text>
<text x="199.1" y="95.6">GP22</text>
<text x="200.1" y="92">RUN</text>
<text x="212.3" y="90.3">RUN</text>
<text x="212.3" y="93.8">GP22</text>
<text x="158.8" y="97.3">GND2</text>
<text x="159.4" y="100.9">GP10</text>
<text x="172.6" y="99.1">GND2</text>
<text x="198.5" y="99.1">GND6</text>
<text x="212.3" y="97.3">GND6</text>
<text x="212.3" y="100.9">GP21</text>
<text x="159.4" y="104.4">GP11</text>
<text x="159.4" y="107.9">GP12</text>
<text x="172.6" y="102.6">GP10</text>
<text x="172.6" y="106.1">GP11</text>
<text x="199.1" y="102.6">GP21</text>
<text x="199.1" y="106.1">GP20</text>
<text x="212.3" y="104.4">GP20</text>
<text x="212.3" y="107.9">GP19</text>
<text x="159.4" y="111.5">GP13</text>
<text x="172.6" y="109.7">GP12</text>
<text x="172.6" y="113.2">GP13</text>
<text x="199.1" y="109.7">GP19</text>
<text x="199.1" y="113.2">GP18</text>
<text x="212.3" y="111.5">GP18</text>
<text x="158.8" y="115">GND3</text>
<text x="159.4" y="118.5">GP14</text>
<text x="172.6" y="116.7">GND3</text>
<text x="198.5" y="116.7">GND7</text>
<text x="212.3" y="115">GND7</text>
<text x="212.3" y="118.5">GP17</text>
<text x="159.4" y="122">GP15</text>
<text x="172.6" y="120.2">GP14</text>
<text x="172.6" y="123.8">GP15</text>
<text x="186" y="122.6" transform="rotate(-90 186 122.6)">SWCLK</text>
<text x="190.2" y="122.6" transform="rotate(-90 190.2 122.6)">GND8</text>
<text x="194.5" y="122.6" transform="rotate(-90 194.5 122.6)">SWDIO</text>
<text x="199.1" y="120.2">GP17</text>
<text x="199.1" y="123.8">GP16</text>
<text x="212.3" y="122">GP16</text>
<text x="184.3" y="137.9" transform="rotate(-90 184.3 137.9)">SWCLK</text>
<text x="188.5" y="136.5" transform="rotate(-90 188.5 136.5)">GND8</text>
<text x="192.7" y="138" transform="rotate(-90 192.7 138)">SWDIO</text>
</g>
</svg>
